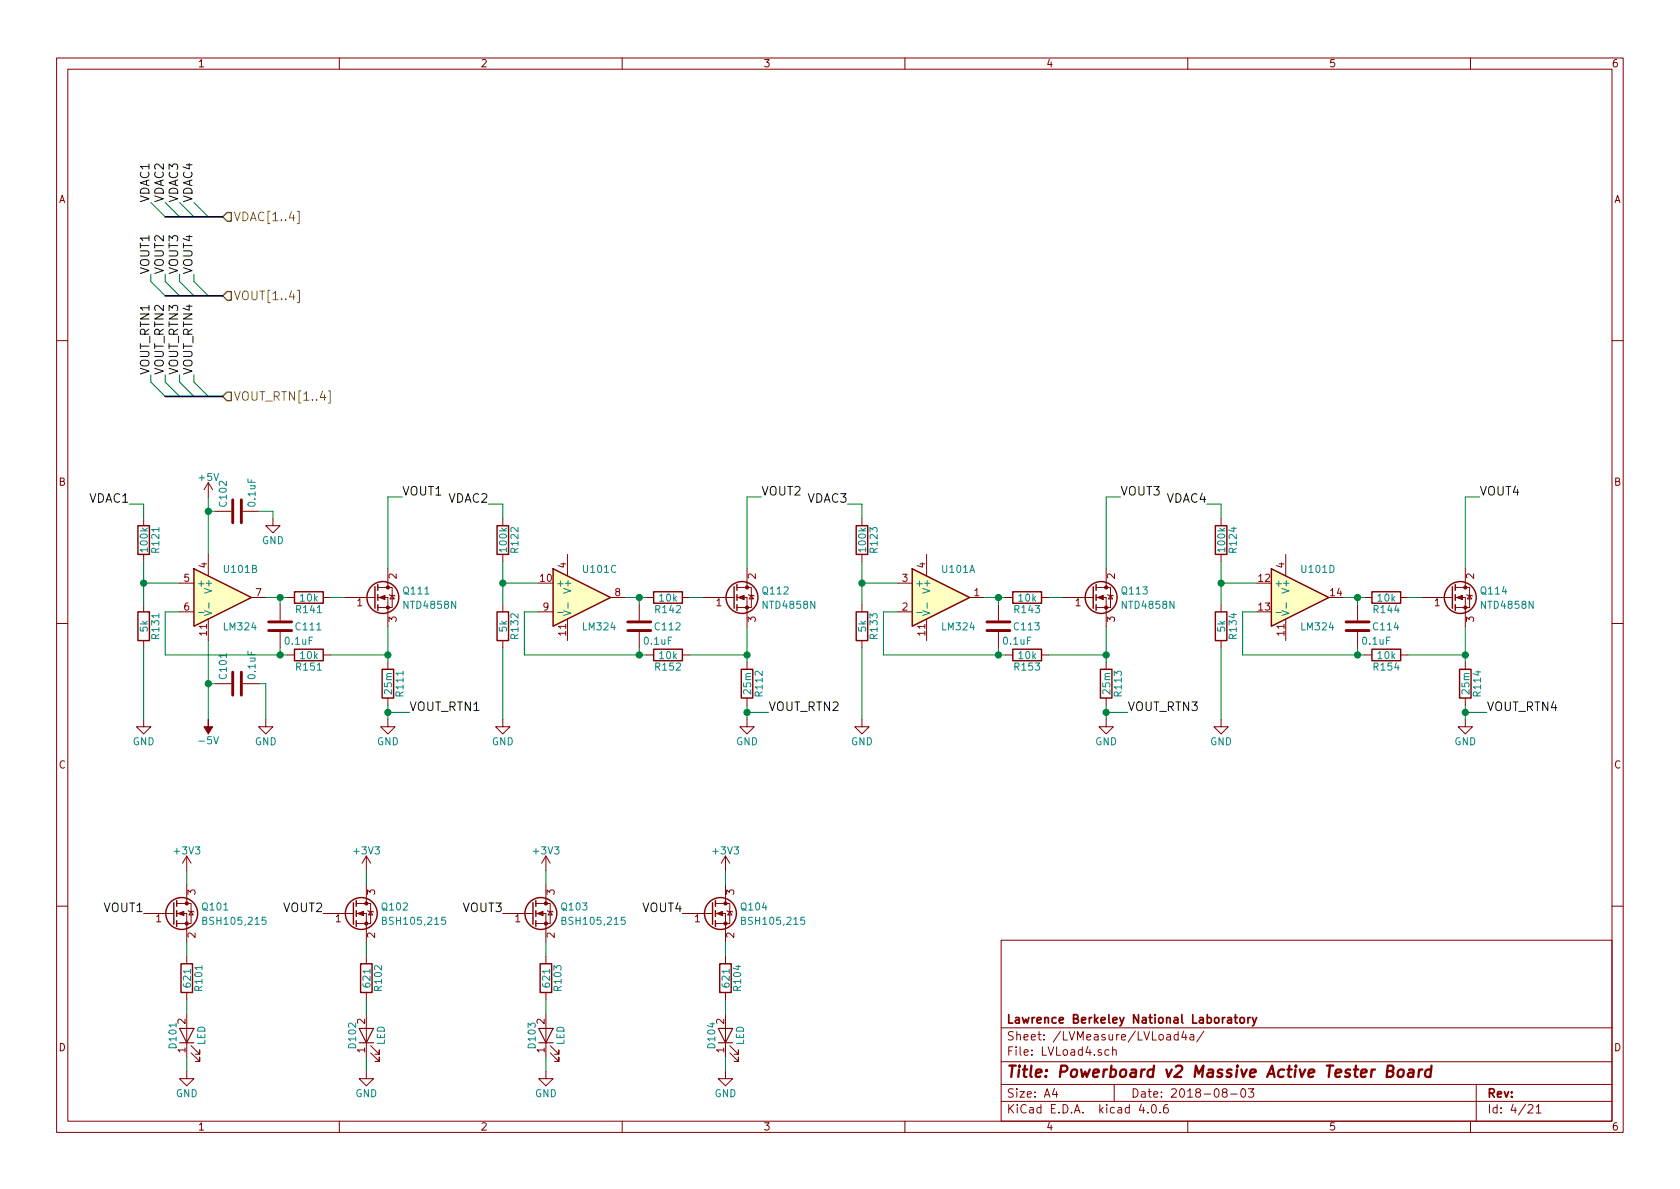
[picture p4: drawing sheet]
<svg xmlns="http://www.w3.org/2000/svg" width="297mm" height="210mm" viewBox="0 0 297 210" stroke-linecap="round" stroke-linejoin="round" font-family="sans-serif">
<g fill="none" stroke="#840000" stroke-width=".18">
<path d="M10 10.3h277v189.9h-277zM12 12.2h273v186.1h-273zM60 10.3v1.9M110 10.3v1.9M160 10.3v1.9M210 10.3v1.9M260 10.3v1.9M10 60.2h2M285 60.2h2M25.4 91.7v1.3M25.4 98v1.3M36.8 85.3l-.7 1.3"/>
<path d="M36.8 85.3v2.6M36.8 98v3.8M36.8 85.3l.8 1.3M38.1 90.4h2.8M42.9 90.4h2.8M48.3 91.7v1.3h1.2l-1.2 1.2-1.3-1.2h1.3M88.9 91.7v1.3M88.9 98v1.3M100.3 98v3.8M152.4 91.7v1.3M152.4 98v1.3M163.8 98v3.8"/>
<path d="M215.9 91.7v1.3M215.9 98v1.3M227.3 98v3.8M10 110.3h2M25.4 106.9v1.3M25.4 113.3v1.2M31.7 108.2h2.6M31.7 103.1h2.6M36.8 109.5v3.8M44.4 105.7h2.6M49.5 106.9v2.8M49.5 111.8v2.7"/>
<path d="M50.8 105.7h1.3M50.8 115.8h1.3M57.1 105.7h1.3M57.1 115.8h1.3M61 105.7h5.3M66.8 105.7h1.8v5M66.8 103.9h1.8M68.6 103.9h.7v3.5h-2.5M68.6 100.6v3.3M68.6 117.1v1.3M68.8 105.2l.2 .1h.7l.1 .1M69.3 105.3l.4 .6h-.7z"/>
<path d="M88.9 106.9v1.3M88.9 113.3v1.2M95.2 108.2h2.6M100.3 109.5v3.8M107.9 105.7h2.6M113 106.9v2.8M113 111.8v2.7M114.3 105.7h1.3M114.3 115.8h1.3M120.6 105.7h1.3M120.6 115.8h1.3M124.5 105.7h5.3"/>
<path d="M130.3 105.7h1.8v5M130.3 103.9h1.8M132.1 103.9h.7v3.5h-2.5M132.1 100.6v3.3M132.1 117.1v1.3M132.3 105.2l.2 .1h.7l.1 .1M132.8 105.3l.4 .6h-.7zM152.4 106.9v1.3M152.4 113.3v1.2M158.7 108.2h2.6M158.7 103.1h2.6M163.8 109.5v3.8"/>
<path d="M171.4 105.7h2.6M176.5 106.9v2.8M176.5 111.8v2.7M177.8 105.7h1.3M177.8 115.8h1.3M184.1 105.7h1.3M184.1 115.8h1.3M188 105.7h5.3M193.8 105.7h1.8v5M193.8 103.9h1.8M195.6 103.9h.7v3.5h-2.5M195.6 100.6v3.3"/>
<path d="M195.6 117.1v1.3M195.8 105.2l.2 .1h.7l.1 .1M196.3 105.3l.4 .6h-.7zM215.9 106.9v1.3M215.9 113.3v1.2M227.3 109.5v3.8M240 106.9v2.8M240 111.8v2.7M241.3 105.7h1.3M241.3 115.8h1.3M247.6 105.7h1.3M247.6 115.8h1.3"/>
<path d="M251.5 105.7h5.3M257.3 105.7h1.8v5M257.3 103.9h1.8M259.1 103.9h.7v3.5h-2.5M259.1 100.6v3.3M259.1 117.1v1.3M259.3 105.2l.2 .1h.7l.1 .1M259.8 105.3l.4 .6h-.7zM285 110.3h2M25.4 127.2v1.3h1.3l-1.3 1.3-1.3-1.3h1.3M38.1 120.9h2.8M42.9 120.9h2.8"/>
<path d="M47 127.2v1.3h1.3l-1.3 1.3-1.3-1.3h1.3M68.6 127.2v1.3h1.2l-1.2 1.3-1.3-1.3h1.3M68.6 123.4v1.3M88.9 127.2v1.3h1.3l-1.3 1.3-1.3-1.3h1.3M132.1 127.2v1.3h1.2l-1.2 1.3-1.3-1.3h1.3M132.1 123.4v1.3M152.4 127.2v1.3h1.3l-1.3 1.3-1.3-1.3h1.3M195.6 127.2v1.3h1.2l-1.2 1.3-1.3-1.3h1.3M195.6 123.4v1.3M215.9 127.2v1.3h1.3l-1.3 1.3-1.3-1.3h1.3M259.1 127.2v1.3h1.2l-1.2 1.3-1.3-1.3h1.3M259.1 123.4v1.3"/>
<path d="M31.2 159.8h1.8M33 159.8h.8v3.5h-2.6M33 151.4v2.5M33 156.5v3.3M33 151.4l-.7 1.2M33 151.4l.8 1.2M63 159.8h1.8M64.8 159.8h.7v3.5h-2.5M64.8 151.4v2.5M64.8 156.5v3.3M64.8 151.4l-.8 1.2M64.8 151.4l.7 1.2"/>
<path d="M94.7 159.8h1.8M96.5 159.8h.8v3.5h-2.6M96.5 151.4v2.5M96.5 156.5v3.3M96.5 151.4l-.7 1.2M96.5 151.4l.8 1.2M126.5 159.8h1.8M128.3 159.8h.7v3.5h-2.5M128.3 151.4v2.5M128.3 156.5v3.3M128.3 151.4l-.8 1.2M128.3 151.4l.7 1.2"/>
<path d="M10 160.2h2M25.4 161.5h5.3M31.2 161.5h1.8v5.1M33 169.2v1.2M33 175.5v1.3M33 179.3v7.6M33.3 161l.1 .2h.8l.1 .1M33.8 161.2l.4 .6h-.8zM57.1 161.5h5.4M63 161.5h1.8v5.1M64.8 169.2v1.2M64.8 175.5v1.3"/>
<path d="M64.8 179.3v7.6M65 161l.2 .2h.7l.1 .1M65.5 161.2l.4 .6h-.7zM88.9 161.5h5.3M94.7 161.5h1.8v5.1M96.5 169.2v1.2M96.5 175.5v1.3M96.5 179.3v7.6M96.8 161l.1 .2h.8l.1 .1M97.3 161.2l.4 .6h-.8zM120.6 161.5h5.4M126.5 161.5h1.8v5.1"/>
<path d="M128.3 169.2v1.2M128.3 175.5v1.3M128.3 179.3v7.6M128.5 161l.2 .2h.7l.1 .1M129 161.2l.4 .6h-.7zM177 166.3h108v32h-108zM285 160.2h2M33 189.5v1.2h1.3l-1.3 1.3-1.3-1.3h1.3M33.8 186.2l1.5 1.5v-.8v.8h-.8M33.8 184.9l1.5 1.5v-.7v.7h-.8M60 198.3v1.9M64.8 189.5v1.2h1.2l-1.2 1.3-1.3-1.3h1.3"/>
<path d="M65.5 186.2l1.6 1.5v-.8v.8h-.8M65.5 184.9l1.6 1.5v-.7v.7h-.8M96.5 189.5v1.2h1.3l-1.3 1.3-1.3-1.3h1.3M97.3 186.2l1.5 1.5v-.8v.8h-.8M97.3 184.9l1.5 1.5v-.7v.7h-.8M110 198.3v1.9M128.3 189.5v1.2h1.2l-1.2 1.3-1.3-1.3h1.3M129 186.2l1.6 1.5v-.8v.8h-.8M129 184.9l1.6 1.5v-.7v.7h-.8M160 198.3v1.9M177 194.8h108M177 191.8h108"/>
<path d="M177 187.8h108M177 181.8h108M186.4 192.5l-.3 1h.9M186.8 193v1M196.1 185.7l-.5-.1-.2 .3v.6l.2 .1 .5-.1M196.7 185.7l.2-.1 .4 .1 .1 .9M196.7 185.1v1.5M197 191.8v3M201.8 195.2l-.4 1.1h1M202.9 196.7v.1M203.8 195.4l.1-.1a.81 .81 0 0 1 .6 .6 .81 .81 0 0 1-.3 .8l-.1 .1a.8 .8 0 0 1-.6-.6 .8 .8 0 0 1 .3-.8zM205.1 196.7v.1"/>
<path d="M206.4 195.3a.59 .59 0 0 0-.7 .7l.1 .7 .2 .1 .5-.1 .1-.5-.2-.2-.4-.1-.3 .3M208.3 183l-.4-.1-.3 .3 .1 .6 .2 .1 .4-.1M208.3 182.4v1.5M209.3 182.3l-.4 1.1h1M209.7 182.9v1M210 198.3v1.9M210.4 183h.6l.1 .9M211.1 183.3l-.5 .1-.2 .2 .2 .3 .5-.1M212.9 182.3l-1.3 2M216.4 193.2l-.3-.3 .1-.2 .2-.2 .4 .1 .2 .2-.1 .2-.6 .2a.48 .48 0 0 0-.1 .7l.2 .1 .5-.1a.48 .48 0 0 0-.2-.7M217.6 193.5h1.1M219.5 192.7l.2-.2a.81 .81 0 0 1 .6 .6 .81 .81 0 0 1-.3 .8l-.1 .1a.79 .79 0 0 1-.4-1.3z"/>
<path d="M220.7 192.5h1l-.5 .6 .4 .1v.7l-.2 .1-.7-.1M260 198.3v1.9M261 191.8v6.5M270.2 195.5l.2-.2h.4l.2 .5-.9 1h.9M271.6 195.8l.4-.5v1.5M271.6 196.8h.9"/>
</g>
<path d="M245.3 189.4l.9-.1a.46 .46 0 0 0 .2-.5 .46 .46 0 0 0-.4-.4h-.6l-.2 2h.7a.53 .53 0 0 0 .4-.5 .53 .53 0 0 0-.4-.5M247.3 189.3a.51 .51 0 0 1 .5-.2 .51 .51 0 0 1 .4 .4l-.1 .6a.54 .54 0 0 1-.5 .4 .54 .54 0 0 1-.5-.4zM249.1 189.2h.8l-.1 1.2M249.9 189.6l-.7 .1a.4 .4 0 0 0-.3 .3 .4 .4 0 0 0 .2 .4l.7-.1M250.9 189.1l-.1 1.3M251.5 189.1a.54 .54 0 0 0-.6 .4M253 189.2a.7 .7 0 0 0-1 .3v.8l.3 .1 .6-.1M253.1 188.4l-.2 2" fill="none" stroke="#840000" stroke-width=".41"/>
<path d="M218.2 179.9h.6M218.4 179.4v1.3l.4 .2M220.6 179.9v1M221.1 179.9l-.5 .3M221.4 179.9l.4 1M222.2 179.9l-.5 1.4-.3 .1M219.3 180.1l.2-.2 .4 .2 .1 .5-.1 .2-.4 .1-.2-.1z" fill="none" stroke="#840000" stroke-width=".3"/>
<g fill="#ffffc2" stroke="#ffffc2" stroke-width=".18">
<path d="M161.3 100.6l10.1 5.1-10.1 5z"/>
<path d="M97.8 100.6l10.1 5.1-10.1 5z"/>
<path d="M34.3 100.6l10.1 5.1-10.1 5z"/>
<path d="M224.8 100.6l10.1 5.1-10.1 5z"/>
</g>
<g fill="none" stroke="#840000" stroke-width=".25">
<path d="M24.4 93h2v5h-2zM87.9 93h2v5h-2zM151.4 93h2v5h-2zM214.9 93h2v5h-2zM24.4 108.2h2v5.1h-2zM34.3 100.6l10.1 5.1-10.1 5zM52.1 104.6h5v2.1h-5zM52.1 114.8h5v2h-5zM66.3 103.8v3.8M66.8 103.4v1M66.8 105.2v1M66.8 106.9v1"/>
<path d="M67.6 118.4h2v5h-2zM87.9 108.2h2v5.1h-2zM97.8 100.6l10.1 5.1-10.1 5zM115.6 104.6h5v2.1h-5zM115.6 114.8h5v2h-5zM129.8 103.8v3.8M130.3 103.4v1M130.3 105.2v1M130.3 106.9v1M131.1 118.4h2v5h-2zM151.4 108.2h2v5.1h-2zM161.3 100.6l10.1 5.1-10.1 5z"/>
<path d="M179.1 104.6h5v2.1h-5zM179.1 114.8h5v2h-5zM193.3 103.8v3.8M193.8 103.4v1M193.8 105.2v1M193.8 106.9v1M194.6 118.4h2v5h-2zM214.9 108.2h2v5.1h-2zM224.8 100.6l10.1 5.1-10.1 5zM242.6 104.6h5v2.1h-5zM242.6 114.8h5v2h-5zM256.8 103.8v3.8"/>
<path d="M257.3 103.4v1M257.3 105.2v1M257.3 106.9v1M258.1 118.4h2v5h-2zM30.7 159.6v3.8M31.2 159.3v1M62.5 159.6v3.8M63 159.3v1M94.2 159.6v3.8M94.7 159.3v1M126 159.6v3.8M126.5 159.3v1"/>
<path d="M31.2 161v1M31.2 162.8v1M32 170.4h2v5.1h-2zM63 161v1M63 162.8v1M63.8 170.4h2v5.1h-2zM94.7 161v1M94.7 162.8v1M95.5 170.4h2v5.1h-2zM126.5 161v1M126.5 162.8v1M127.3 170.4h2v5.1h-2z"/>
<circle cx="67.7" cy="105.7" r="2.82"/>
<circle cx="131.2" cy="105.7" r="2.82"/>
<circle cx="194.7" cy="105.7" r="2.82"/>
<circle cx="258.2" cy="105.7" r="2.82"/>
<circle cx="32.1" cy="161.5" r="2.82"/>
<circle cx="63.9" cy="161.5" r="2.82"/>
<circle cx="95.6" cy="161.5" r="2.82"/>
<circle cx="127.4" cy="161.5" r="2.82"/>
</g>
<g fill="none" stroke="#008484" stroke-width=".18">
<path d="M35.1 108.3h1M36.1 108l1.3 .4-1.3 .4M36.9 106.6v1M98.6 108.3h1M99.6 108l1.3 .4-1.3 .4M100.4 106.6v1M162.1 108.3h1M163.1 108l1.3 .4-1.3 .4M163.9 106.6v1M225.6 108.3h1M226.6 108l1.3 .4-1.3 .4M227.4 106.6v1"/>
<path d="M35.9 162.8l.6-.1v-.4l-.6-.1v1.3h.4l.2-.2 .1-.3-.3-.2M47 162.2h-.6l-.1 .6 .2-.1 .5 .1v.5l-.2 .2-.5-.2M67.6 162.8l.6-.1v-.4l-.6-.1v1.3h.5l.2-.2v-.3l-.3-.2M78.7 162.2h-.6v.6l.2-.1 .4 .1v.5l-.1 .2-.5-.2M99.4 162.8l.6-.1v-.4l-.6-.1v1.3h.4l.2-.2 .1-.3-.3-.2M110.5 162.2h-.6l-.1 .6 .2-.1 .5 .1v.5l-.2 .2-.5-.2M131.1 162.8l.6-.1v-.4l-.6-.1v1.3h.5l.2-.2v-.3l-.3-.2M142.2 162.2h-.6v.6l.2-.1 .4 .1v.5l-.1 .2-.5-.2"/>
</g>
<g fill="none" stroke="#008400" stroke-width=".18">
<path d="M26.7 35.8l2.5 2.5M29.2 35.8l2.5 2.5M31.7 35.8l2.6 2.5M34.3 35.8l2.5 2.5M26.7 48.5v1.3l2.5 2.5M29.2 48.5v1.3l2.5 2.5M31.7 48.5v1.3l2.6 2.5M34.3 48.5v1.3l2.5 2.5M26.7 66.3v1.3l2.5 2.5M29.2 66.3v1.3l2.5 2.5M31.7 66.3v1.3l2.6 2.5M34.3 66.3v1.3l2.5 2.5"/>
<path d="M22.9 89.1h2.5v2.6M25.4 99.3v7.6M36.8 87.9v10.1M36.8 90.4h1.3M45.7 90.4h2.6v1.3M71.1 87.9h-2.5v12.7M86.4 89.1h2.5v2.6M88.9 99.3v7.6M134.6 87.9h-2.5v12.7M149.9 89.1h2.5v2.6M152.4 99.3v7.6M198.1 87.9h-2.5v12.7"/>
<path d="M213.4 89.1h2.5v2.6M215.9 99.3v7.6M261.6 87.9h-2.5v12.7M25.4 103.1h6.3M25.4 114.5v12.7M31.7 108.2h-2.5v7.6h21.6M36.8 113.3v13.9M47 105.7h3.8M49.5 105.7v1.2M49.5 114.5v1.3M58.4 105.7h2.6M58.4 115.8h10.2"/>
<path d="M68.6 110.7v6.4M88.9 103.1h6.3M88.9 114.5v12.7M95.2 108.2h-2.5v7.6h21.6M110.5 105.7h3.8M113 105.7v1.2M113 114.5v1.3M121.9 105.7h2.6M121.9 115.8h10.2M132.1 110.7v6.4M152.4 103.1h6.3M152.4 114.5v12.7"/>
<path d="M158.7 108.2h-2.5v7.6h21.6M174 105.7h3.8M176.5 105.7v1.2M176.5 114.5v1.3M185.4 105.7h2.6M185.4 115.8h10.2M195.6 110.7v6.4M215.9 103.1h6.3M215.9 114.5v12.7M222.2 108.2h-2.5v7.6h21.6M237.5 105.7h3.8M240 105.7v1.2"/>
<path d="M240 114.5v1.3M248.9 105.7h2.6M248.9 115.8h10.2M259.1 110.7v6.4M36.8 120.9h1.3M45.7 120.9h1.3v6.3M68.6 124.7v2.5M68.6 126h3.8M132.1 126h3.8M132.1 124.7v2.5M195.6 126h3.8M195.6 124.7v2.5"/>
<path d="M259.1 124.7v2.5M259.1 126h3.8M33 153.9v2.6M64.8 153.9v2.6M96.5 153.9v2.6M128.3 153.9v2.6M33 166.6v2.6M33 176.8v2.5M64.8 166.6v2.6M64.8 176.8v2.5M96.5 166.6v2.6M96.5 176.8v2.5"/>
<path d="M128.3 166.6v2.6M128.3 176.8v2.5M33 186.9v2.6M64.8 186.9v2.6M96.5 186.9v2.6M128.3 186.9v2.6"/>
</g>
<path d="M52.6 37.4h.3v2.1h-.3M52.6 51.3h.3v2.2h-.3M58 69.1h.4v2.2h-.4" fill="none" stroke="#848400" stroke-width=".18"/>
<path d="M40.1 37.6h.8v1.5h-.8l-.7-.8zM40.1 51.6h.8v1.5h-.8l-.7-.8zM40.1 69.3h.8v1.6h-.8l-.7-.8z" fill="none" stroke="#848400" stroke-width=".25"/>
<path d="M41.1 88.4v4.1M42.7 88.4v4.1M41.1 118.9v4M42.7 118.9v4M47.5 111.5h4.1M47.5 110h4.1M111 111.5h4.1M111 110h4.1M174.5 111.5h4.1M174.5 110h4.1M238 111.5h4.1M238 110h4.1" fill="none" stroke="#840000" stroke-width=".51"/>
<g fill="#840000" stroke="#840000" stroke-width=".18">
<path d="M36.8 127.2v1.3h.8l-.8 1.3-.7-1.3h.7z"/>
<path d="M31.5 161.5l1-.3v.7z"/>
<path d="M63.2 161.5l1.1-.3v.7z"/>
<path d="M95 161.5l1-.3v.7z"/>
<path d="M126.7 161.5l1.1-.3v.7z"/>
<path d="M67.1 105.7l1-.4v.7z"/>
<path d="M130.6 105.7l1-.4v.7z"/>
<path d="M194.1 105.7l1-.4v.7z"/>
<path d="M257.6 105.7l1-.4v.7z"/>
<circle cx="33" cy="163.3" r=".28"/>
<circle cx="33" cy="159.8" r=".28"/>
<circle cx="64.8" cy="163.3" r=".28"/>
<circle cx="64.8" cy="159.8" r=".28"/>
<circle cx="96.5" cy="163.3" r=".28"/>
<circle cx="96.5" cy="159.8" r=".28"/>
<circle cx="128.3" cy="163.3" r=".28"/>
<circle cx="128.3" cy="159.8" r=".28"/>
<circle cx="68.6" cy="107.4" r=".28"/>
<circle cx="68.6" cy="103.9" r=".28"/>
<circle cx="132.1" cy="107.4" r=".28"/>
<circle cx="132.1" cy="103.9" r=".28"/>
<circle cx="195.6" cy="107.4" r=".28"/>
<circle cx="195.6" cy="103.9" r=".28"/>
<circle cx="259.1" cy="107.4" r=".28"/>
<circle cx="259.1" cy="103.9" r=".28"/>
</g>
<path d="M29.2 38.3h10.2M29.2 52.3h10.2M29.2 70.1h10.2" fill="none" stroke="#000084" stroke-width=".3"/>
<g fill="#008400" stroke="#008400" stroke-width=".25">
<circle cx="215.9" cy="103.1" r=".51"/>
<circle cx="259.1" cy="115.8" r=".51"/>
<circle cx="25.4" cy="103.1" r=".51"/>
<circle cx="68.6" cy="115.8" r=".51"/>
<circle cx="36.8" cy="120.9" r=".51"/>
<circle cx="36.8" cy="90.4" r=".51"/>
<circle cx="68.6" cy="126" r=".51"/>
<circle cx="259.1" cy="126" r=".51"/>
<circle cx="240" cy="105.7" r=".51"/>
<circle cx="240" cy="115.8" r=".51"/>
<circle cx="49.5" cy="105.7" r=".51"/>
<circle cx="49.5" cy="115.8" r=".51"/>
<circle cx="88.9" cy="103.1" r=".51"/>
<circle cx="132.1" cy="115.8" r=".51"/>
<circle cx="132.1" cy="126" r=".51"/>
<circle cx="113" cy="105.7" r=".51"/>
<circle cx="113" cy="115.8" r=".51"/>
<circle cx="152.4" cy="103.1" r=".51"/>
<circle cx="195.6" cy="115.8" r=".51"/>
<circle cx="195.6" cy="126" r=".51"/>
<circle cx="176.5" cy="105.7" r=".51"/>
<circle cx="176.5" cy="115.8" r=".51"/>
</g>
<path d="M31.7 181.9h2.6l-1.3 2.5zM31.7 184.4h2.6M63.5 181.9h2.5l-1.2 2.5zM63.5 184.4h2.5M95.2 181.9h2.6l-1.3 2.5zM95.2 184.4h2.6M127 181.9h2.5l-1.2 2.5zM127 184.4h2.5" fill="none" stroke="#840000" stroke-width=".2"/>
<text font-size="2.8" fill="#840000" x="178" y="190.5">Title: Powerboard v2 Massive Active Tester Board</text>
<g font-size="2.1">
<text x="26.4" y="35.8" transform="rotate(-90 26.4 35.8)">VDAC1</text>
<text x="29" y="35.8" transform="rotate(-90 29 35.8)">VDAC2</text>
<text x="31.5" y="35.8" transform="rotate(-90 31.5 35.8)">VDAC3</text>
<text x="34" y="35.8" transform="rotate(-90 34 35.8)">VDAC4</text>
<text x="26.4" y="48.5" transform="rotate(-90 26.4 48.5)">VOUT1</text>
<text x="29" y="48.5" transform="rotate(-90 29 48.5)">VOUT2</text>
<text x="31.5" y="48.5" transform="rotate(-90 31.5 48.5)">VOUT3</text>
<text x="34" y="48.5" transform="rotate(-90 34 48.5)">VOUT4</text>
<text x="26.4" y="66.3" transform="rotate(-90 26.4 66.3)">VOUT_RTN1</text>
<text x="29" y="66.3" transform="rotate(-90 29 66.3)">VOUT_RTN2</text>
<text x="31.5" y="66.3" transform="rotate(-90 31.5 66.3)">VOUT_RTN3</text>
<text x="34" y="66.3" transform="rotate(-90 34 66.3)">VOUT_RTN4</text>
<text x="15.7" y="88.9">VDAC1</text>
<text x="71.1" y="87.6">VOUT1</text>
<text x="79.2" y="88.9">VDAC2</text>
<text x="134.6" y="87.6">VOUT2</text>
<text x="142.7" y="88.9">VDAC3</text>
<text x="198.1" y="87.6">VOUT3</text>
<text x="206.2" y="88.9">VDAC4</text>
<text x="261.6" y="87.6">VOUT4</text>
<text x="72.4" y="125.7">VOUT_RTN1</text>
<text x="135.9" y="125.7">VOUT_RTN2</text>
<text x="199.4" y="125.7">VOUT_RTN3</text>
<text x="262.9" y="125.7">VOUT_RTN4</text>
<text x="18.3" y="161.3">VOUT1</text>
<text x="50.1" y="161.3">VOUT2</text>
<text x="81.8" y="161.3">VOUT3</text>
<text x="113.6" y="161.3">VOUT4</text>
</g>
<g font-size="2.1" fill="#848400">
<text x="41.3" y="39.1">VDAC[1..4]</text>
<text x="41.3" y="53.1">VOUT[1..4]</text>
<text x="41.3" y="70.9">VOUT_RTN[1..4]</text>
</g>
<g font-size="2.1" fill="#840000">
<text x="178" y="184">Sheet: /LVMeasure/LVLoad4a/</text>
<text x="178" y="181">Lawrence Berkeley National Laboratory</text>
<text x="178" y="186.7">File: LVLoad4.sch</text>
<text x="178" y="196.9">KiCad E.D.A. kicad 4.0.6</text>
<text x="178" y="194.1">Size: A4</text>
<text x="200" y="194.1">Date: 2018-08-03</text>
<text x="263" y="194.1">Rev:</text>
<text x="263" y="196.9">Id: 4/21</text>
</g>
<g font-size="1.8" fill="#840000">
<text x="35" y="11.9">1</text>
<text x="85" y="11.9">2</text>
<text x="135" y="11.9">3</text>
<text x="185" y="11.9">4</text>
<text x="235" y="11.9">5</text>
<text x="285" y="11.9">6</text>
<text x="10.4" y="35.9">A</text>
<text x="285.4" y="35.9">A</text>
<text x="10.4" y="85.9">B</text>
<text x="285.4" y="85.9">B</text>
<text x="36.6" y="100.4" transform="rotate(-90 36.6 100.4)">4</text>
<text x="100.1" y="100.4" transform="rotate(-90 100.1 100.4)">4</text>
<text x="163.6" y="100.4" transform="rotate(-90 163.6 100.4)">4</text>
<text x="227.1" y="100.4" transform="rotate(-90 227.1 100.4)">4</text>
<text x="32.5" y="102.9">5</text>
<text x="32.5" y="107.9">6</text>
<text x="45.2" y="105.4">7</text>
<text x="63.1" y="107.2">1</text>
<text x="70.1" y="102.3" transform="rotate(-90 70.1 102.3)">2</text>
<text x="95.6" y="102.9">10</text>
<text x="96" y="107.9">9</text>
<text x="108.7" y="105.4">8</text>
<text x="126.6" y="107.2">1</text>
<text x="133.6" y="102.3" transform="rotate(-90 133.6 102.3)">2</text>
<text x="159.5" y="107.9">2</text>
<text x="159.5" y="102.9">3</text>
<text x="172.2" y="105.4">1</text>
<text x="190.1" y="107.2">1</text>
<text x="197.1" y="102.3" transform="rotate(-90 197.1 102.3)">2</text>
<text x="222.6" y="102.9">12</text>
<text x="222.6" y="107.9">13</text>
<text x="235.3" y="105.4">14</text>
<text x="253.6" y="107.2">1</text>
<text x="260.6" y="102.3" transform="rotate(-90 260.6 102.3)">2</text>
<text x="36.6" y="112.3" transform="rotate(-90 36.6 112.3)">11</text>
<text x="70.1" y="110" transform="rotate(-90 70.1 110)">3</text>
<text x="100.1" y="112.3" transform="rotate(-90 100.1 112.3)">11</text>
<text x="133.6" y="110" transform="rotate(-90 133.6 110)">3</text>
<text x="163.6" y="112.3" transform="rotate(-90 163.6 112.3)">11</text>
<text x="197.1" y="110" transform="rotate(-90 197.1 110)">3</text>
<text x="227.1" y="112.3" transform="rotate(-90 227.1 112.3)">11</text>
<text x="260.6" y="110" transform="rotate(-90 260.6 110)">3</text>
<text x="10.4" y="135.9">C</text>
<text x="285.4" y="135.9">C</text>
<text x="34.5" y="158.2" transform="rotate(-90 34.5 158.2)">3</text>
<text x="66.3" y="158.2" transform="rotate(-90 66.3 158.2)">3</text>
<text x="98" y="158.2" transform="rotate(-90 98 158.2)">3</text>
<text x="129.8" y="158.2" transform="rotate(-90 129.8 158.2)">3</text>
<text x="27.6" y="163.1">1</text>
<text x="34.5" y="165.8" transform="rotate(-90 34.5 165.8)">2</text>
<text x="59.3" y="163.1">1</text>
<text x="66.3" y="165.8" transform="rotate(-90 66.3 165.8)">2</text>
<text x="91.1" y="163.1">1</text>
<text x="98" y="165.8" transform="rotate(-90 98 165.8)">2</text>
<text x="122.8" y="163.1">1</text>
<text x="129.8" y="165.8" transform="rotate(-90 129.8 165.8)">2</text>
<text x="10.4" y="185.9">D</text>
<text x="64.5" y="181.1" transform="rotate(-90 64.5 181.1)">2</text>
<text x="96.3" y="181.1" transform="rotate(-90 96.3 181.1)">2</text>
<text x="128" y="181.1" transform="rotate(-90 128 181.1)">2</text>
<text x="285.4" y="185.9">D</text>
<text x="32.8" y="186.2" transform="rotate(-90 32.8 186.2)">1</text>
<text x="64.5" y="186.2" transform="rotate(-90 64.5 186.2)">1</text>
<text x="96.3" y="186.2" transform="rotate(-90 96.3 186.2)">1</text>
<text x="128" y="186.2" transform="rotate(-90 128 186.2)">1</text>
<text x="35" y="199.9">1</text>
<text x="85" y="199.9">2</text>
<text x="135" y="199.9">3</text>
<text x="185" y="199.9">4</text>
<text x="235" y="199.9">5</text>
<text x="285" y="199.9">6</text>
</g>
<g font-size="1.8" fill="#008484">
<text x="35.2" y="85">+5V</text>
<text x="40.1" y="89.4" transform="rotate(-90 40.1 89.4)">C102</text>
<text x="45.2" y="89.5" transform="rotate(-90 45.2 89.5)">0.1uF</text>
<text x="26.1" y="97.5" transform="rotate(-90 26.1 97.5)">100k</text>
<text x="28.1" y="97.6" transform="rotate(-90 28.1 97.6)">R121</text>
<text x="39.8" y="101.3">U101B</text>
<text x="46.3" y="96.2">GND</text>
<text x="89.6" y="97.5" transform="rotate(-90 89.6 97.5)">100k</text>
<text x="91.6" y="97.6" transform="rotate(-90 91.6 97.6)">R122</text>
<text x="103.3" y="101.3">U101C</text>
<text x="153.1" y="97.5" transform="rotate(-90 153.1 97.5)">100k</text>
<text x="155.1" y="97.6" transform="rotate(-90 155.1 97.6)">R123</text>
<text x="166.6" y="101.3">U101A</text>
<text x="216.6" y="97.5" transform="rotate(-90 216.6 97.5)">100k</text>
<text x="218.6" y="97.6" transform="rotate(-90 218.6 97.6)">R124</text>
<text x="230.3" y="101.3">U101D</text>
<text x="34.8" y="103.8">+</text>
<text x="37.5" y="104.6" transform="rotate(-90 37.5 104.6)">V+</text>
<text x="53.1" y="106.4">10k</text>
<text x="71.5" y="105.1">Q111</text>
<text x="71.6" y="107.6">NTD4858N</text>
<text x="98.3" y="103.8">+</text>
<text x="101" y="104.6" transform="rotate(-90 101 104.6)">V+</text>
<text x="116.6" y="106.4">10k</text>
<text x="135" y="105.1">Q112</text>
<text x="135.1" y="107.6">NTD4858N</text>
<text x="161.8" y="103.8">+</text>
<text x="164.5" y="104.6" transform="rotate(-90 164.5 104.6)">V+</text>
<text x="180.1" y="106.4">10k</text>
<text x="198.5" y="105.1">Q113</text>
<text x="198.6" y="107.6">NTD4858N</text>
<text x="225.3" y="103.8">+</text>
<text x="228" y="104.6" transform="rotate(-90 228 104.6)">V+</text>
<text x="243.6" y="106.4">10k</text>
<text x="262" y="105.1">Q114</text>
<text x="262.1" y="107.6">NTD4858N</text>
<text x="26.1" y="111.7" transform="rotate(-90 26.1 111.7)">5k</text>
<text x="28.1" y="112.8" transform="rotate(-90 28.1 112.8)">R131</text>
<text x="39.7" y="111.4">LM324</text>
<text x="50.5" y="114">0.1uF</text>
<text x="52.4" y="111.4">C111</text>
<text x="52.5" y="108.4">R141</text>
<text x="89.6" y="111.7" transform="rotate(-90 89.6 111.7)">5k</text>
<text x="91.6" y="112.8" transform="rotate(-90 91.6 112.8)">R132</text>
<text x="103.2" y="111.4">LM324</text>
<text x="114" y="114">0.1uF</text>
<text x="115.9" y="111.4">C112</text>
<text x="116" y="108.4">R142</text>
<text x="153.1" y="111.7" transform="rotate(-90 153.1 111.7)">5k</text>
<text x="155.1" y="112.8" transform="rotate(-90 155.1 112.8)">R133</text>
<text x="166.7" y="111.4">LM324</text>
<text x="177.5" y="114">0.1uF</text>
<text x="179.4" y="111.4">C113</text>
<text x="179.5" y="108.4">R143</text>
<text x="216.6" y="111.7" transform="rotate(-90 216.6 111.7)">5k</text>
<text x="218.6" y="112.8" transform="rotate(-90 218.6 112.8)">R134</text>
<text x="230.2" y="111.4">LM324</text>
<text x="241" y="114">0.1uF</text>
<text x="242.9" y="111.4">C114</text>
<text x="243" y="108.4">R144</text>
<text x="40.1" y="119.9" transform="rotate(-90 40.1 119.9)">C101</text>
<text x="45.2" y="119.9" transform="rotate(-90 45.2 119.9)">0.1uF</text>
<text x="52.5" y="118.6">R151</text>
<text x="53.1" y="116.5">10k</text>
<text x="116" y="118.6">R152</text>
<text x="116.6" y="116.5">10k</text>
<text x="179.5" y="118.6">R153</text>
<text x="180.1" y="116.5">10k</text>
<text x="243" y="118.6">R154</text>
<text x="243.6" y="116.5">10k</text>
<text x="69.3" y="122.6" transform="rotate(-90 69.3 122.6)">25m</text>
<text x="71.3" y="123" transform="rotate(-90 71.3 123)">R111</text>
<text x="132.8" y="122.6" transform="rotate(-90 132.8 122.6)">25m</text>
<text x="134.8" y="123" transform="rotate(-90 134.8 123)">R112</text>
<text x="196.3" y="122.6" transform="rotate(-90 196.3 122.6)">25m</text>
<text x="198.3" y="123" transform="rotate(-90 198.3 123)">R113</text>
<text x="259.8" y="122.6" transform="rotate(-90 259.8 122.6)">25m</text>
<text x="261.8" y="123" transform="rotate(-90 261.8 123)">R114</text>
<text x="23.4" y="131.8">GND</text>
<text x="35.4" y="131.6">-5V</text>
<text x="45" y="131.8">GND</text>
<text x="66.6" y="131.8">GND</text>
<text x="86.9" y="131.8">GND</text>
<text x="130.1" y="131.8">GND</text>
<text x="150.4" y="131.8">GND</text>
<text x="193.6" y="131.8">GND</text>
<text x="213.9" y="131.8">GND</text>
<text x="257.1" y="131.8">GND</text>
<text x="30.9" y="151.1">+3V3</text>
<text x="62.7" y="151.1">+3V3</text>
<text x="94.4" y="151.1">+3V3</text>
<text x="126.2" y="151.1">+3V3</text>
<text x="35.9" y="161">Q101</text>
<text x="67.6" y="161">Q102</text>
<text x="99.4" y="161">Q103</text>
<text x="131.1" y="161">Q104</text>
<text x="36.4" y="163.5">BSH105,215</text>
<text x="68.1" y="163.5">BSH105,215</text>
<text x="99.9" y="163.5">BSH105,215</text>
<text x="131.6" y="163.5">BSH105,215</text>
<text x="33.7" y="174.4" transform="rotate(-90 33.7 174.4)">621</text>
<text x="35.8" y="175.1" transform="rotate(-90 35.8 175.1)">R101</text>
<text x="65.5" y="174.4" transform="rotate(-90 65.5 174.4)">621</text>
<text x="67.5" y="175.1" transform="rotate(-90 67.5 175.1)">R102</text>
<text x="97.2" y="174.4" transform="rotate(-90 97.2 174.4)">621</text>
<text x="99.3" y="175.1" transform="rotate(-90 99.3 175.1)">R103</text>
<text x="129" y="174.4" transform="rotate(-90 129 174.4)">621</text>
<text x="131" y="175.1" transform="rotate(-90 131 175.1)">R104</text>
<text x="31.2" y="185.2" transform="rotate(-90 31.2 185.2)">D101</text>
<text x="32.8" y="181.1" transform="rotate(-90 32.8 181.1)">2</text>
<text x="36.3" y="184.9" transform="rotate(-90 36.3 184.9)">LED</text>
<text x="62.9" y="185.2" transform="rotate(-90 62.9 185.2)">D102</text>
<text x="68" y="184.9" transform="rotate(-90 68 184.9)">LED</text>
<text x="94.7" y="185.2" transform="rotate(-90 94.7 185.2)">D103</text>
<text x="99.8" y="184.9" transform="rotate(-90 99.8 184.9)">LED</text>
<text x="126.4" y="185.2" transform="rotate(-90 126.4 185.2)">D104</text>
<text x="131.5" y="184.9" transform="rotate(-90 131.5 184.9)">LED</text>
<text x="31.1" y="194">GND</text>
<text x="62.8" y="194">GND</text>
<text x="94.6" y="194">GND</text>
<text x="126.3" y="194">GND</text>
</g>
</svg>
